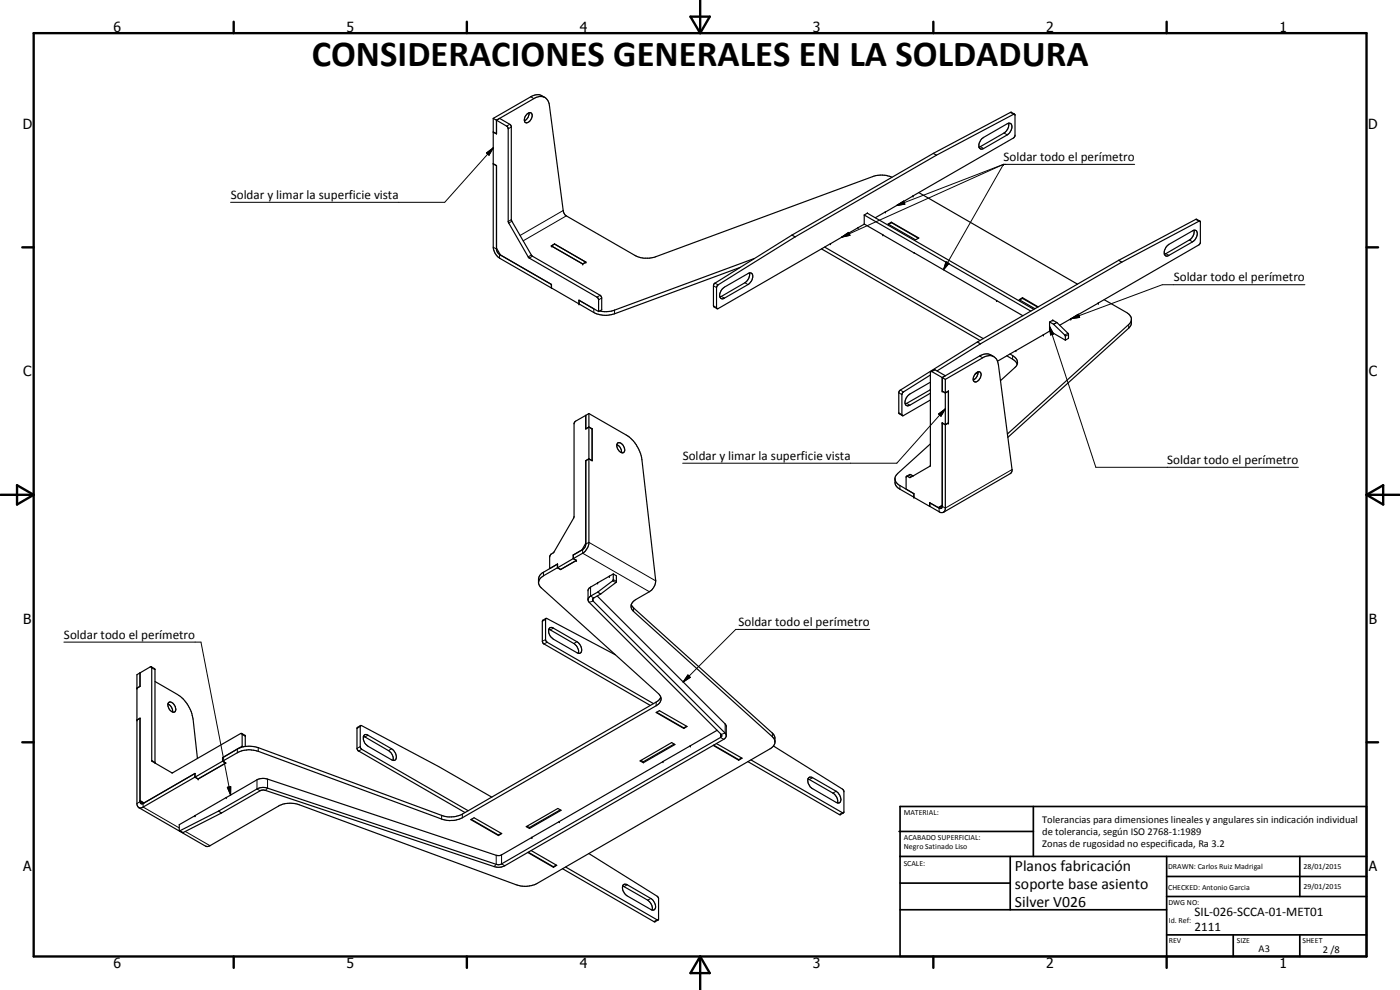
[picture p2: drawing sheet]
<svg xmlns="http://www.w3.org/2000/svg" width="420mm" height="297mm" viewBox="0 0 420 297" stroke-linecap="round" stroke-linejoin="round" font-family="sans-serif">
<g fill="none" stroke="#000" stroke-width=".35">
<path d="M148 35.5v38.7a4.5 4.5 0 0 0 1.9 3.3l15.6 8.9M148 35.5l1 .6M149 36.1l11.2-6.5a2.79 2.79 0 0 1 3-.5 2.79 2.79 0 0 1 1.7 2.5l4.1 31.6 .4 1.1 21.5 12.5a7.9 7.9 0 0 0 5.9 .2l65.1-24a8 8 0 0 1 5.8 .2M149 36.1v4.1l-.9-.6M149 36.1l.9-.6 3.2 1.9 .3 .6v27.9l.2 .5 6.1 10.4 20.5 11.9 .4 .7v3.6l-.9 .5M149 36.1l3.2 1.8 .3 .8 .1 28.1 6.2 10.6 20.6 11.9 .3 .7v3.5M158.2 34.2l.9-.4a1.14 1.14 0 0 1 .3 1.9 1.31 1.31 0 0 1-1.9 .9 2.17 2.17 0 0 1 .7-2.4zM158.8 33.8a2.5 2.5 0 0 1-1.4 2.4M163.5 29.3a3.4 3.4 0 0 0-4.2-.3l-11.3 6.5M302.7 37a3.1 3.1 0 0 1-1.4 2.9l-7.5 4.3M304.5 34.3l-.9-.6h-.4l-23.1 12.3M304.5 34.3l.1 6.4-.3 .6-30.3 17.5"/>
<path d="M304.5 34.3l-23.5 12.3M148.1 49.1l.9 .6v25.2l.3 .7 .6 .8 15.6 8.9v1.1M274 58.8h.1M274 58.8l-11.3 6.5M275.7 57.8l47.7 27.5M280.1 46l-42.4 24.5M280.1 46l.9 .6M281 46.6l-42.4 24.5M294.7 41.6l7.6-4.5a.97 .97 0 0 1 1.2 .1 .97 .97 0 0 1 .2 1.2l-.7 1.5-.7 .6-7.1 4.1a.87 .87 0 0 1-1.4-.5l.1-1.1zM149 74.5l1.2 2M166.4 73.2l9.4 5.5-.9 .5M166.4 73.2l-1 .6 9.5 5.4"/>
<path d="M166.4 73.2h.1M166.4 73.2l-.9 .6 9.4 5.4M175.8 78.7l-.9 .5M226.4 77.6l-42 15.4a8.5 8.5 0 0 1-4.5 .3M237.7 70.5l-23.3 14.5-.3 .8v5.9l.2 .4 .9 .5M237.7 70.5l.9 .6M238.6 71.1l-23.1 14.4-.5 .8v6l.2 .3M246.5 74.7l47.6 27.5M247.5 74.1l47.6 27.5M249.2 73.1l-34 19.5M257.5 68.3l-8.3 4.8M257.5 68.3v.1"/>
<path d="M259.4 64.5v2.8l-1.9 1M259.4 67.2l47.6 27.5M259.4 64.5l50 28.8M260.3 64l50 28.8M260.3 64l-.9 .5M264.9 70.4h.1M265.7 63.6h.1M266.5 67.2l1-.5 8.2 4.7-.9 .6zM266.7 67.3l.8-.5 8.1 4.7M267.5 66.7v.1M274.4 75.9h.1M335.7 78.1l-42.4 24.5"/>
<path d="M335.7 78.1l1 .6M336.7 78.7l23.1-12.3h.4v6.4l-.3 .6-30.3 17.5M336.7 78.7l-42.5 24.5M350.1 73.9l.7-.6 7.1-4a.94 .94 0 0 1 1.2 0 .94 .94 0 0 1 .2 1.2l-.5 1.2-.9 .9-7.3 4.2-.8-.1a2.1 2.1 0 0 1 .3-2.8zM358.3 69.1a2.66 2.66 0 0 1-1.4 2.9l-7.4 4.3M360.1 66.3l-1.3-.5-23.1 12.3M165.5 86.4h.1M165.5 85.3v1.1M165.5 86.4l8.3 4.8M173.8 90.1v1.1M173.8 90.1l5.9 3.4M173.8 90.1l4.4 2.6"/>
<path d="M216.7 86.7l.7-.6 7.1-4a1.01 1.01 0 0 1 1.3 .1 1.01 1.01 0 0 1 0 1.4l-1.1 1.6-7.3 4.3a1.03 1.03 0 0 1-1.3-.3 1.03 1.03 0 0 1 0-1.3zM222.2 80.2l-37.8 13.9a7.8 7.8 0 0 1-6.2-.3l-4.4-2.6M224.9 81.9a2.91 2.91 0 0 1-1.3 2.9l-7.5 4.3M306.9 89.3l-1 .6 4.7 2.7M306.9 89.3l4.7 2.8M306.9 89.3v.2M306.9 89.5l4.5 2.7M306.9 89.5l-.9 .5M315 96.6v2.8M315 96.6l1-.5 1.2 .7 3.3 3.2 .2 1.5-1 .6M315 99.4l-15.6 9M315 99.3l4.7 2.8"/>
<path d="M315 96.6l1.2 .7 3.4 3.3 .1 1.5M329.6 90.9l-11.6 6.7M331.4 89.9l6.7 3.9 1.1 1a2.38 2.38 0 0 1 .3 2.1l-.2 .8-.6 .8-36.2 32.7M339.5 95.9l-.3 .9-.5 .6-36.4 32.8M279.2 112.5l-8.4 5.4-.1 6.5 .1 .3M279.2 116.9l-7.5 4.3M279.2 114.7l-6.2 3.5a2.53 2.53 0 0 0-1 3.5l.4 .1 .6-.2 6.2-3.6M279.3 111.5l1.2-.6 3.2 1.8-.9 .6M279.3 111.5l-.1 28.2-5.9 3.6-1.2-.4M279.3 111.5h.4l3.1 1.8M282.8 113.3v4l.9 .6 .9-.6v9.6M282.8 113.3l.9 .5"/>
<path d="M283.7 113.8l11.2-6.4a2.8 2.8 0 0 1 3-.6 2.8 2.8 0 0 1 1.7 2.5l4.1 32.1-.5 .7-20 11.6M283.7 113.8v39a1.12 1.12 0 0 1-.7 .9 1.12 1.12 0 0 1-1.2-.2l-2.8-1.6M292.7 112.1a.9 .9 0 0 1 .9-.6 .9 .9 0 0 1 .8 .6 2 2 0 0 1-2 2.4 1.64 1.64 0 0 1 .3-2.4zM293.3 102.6l-23.2 14.5-.4 .8v6l1.1 .8M293.3 102.6l.9 .6M293.5 111.8l-.9 .5M293.5 111.6v.2M293.5 111.8a2.55 2.55 0 0 1-1.4 2.2M294.2 103.2l-13 8.1M298.3 107a3.5 3.5 0 0 0-4.3-.2l-11.2 6.5M302.2 106.8l2 1.2 1.1 1.3M303.1 106.2l.8 .5a2.1 2.1 0 0 1 .7 3.6l-4.3 3.9"/>
<path d="M304.8 105.2h.1M175.8 138.2v25.3l-.3 .7-.5 .6-2.9 1.7v1.1M175.8 124.6v4.1M175.8 128.7h.1M175.8 128.7l.9-.6 1 .6M175.8 138.2l.9-.5 1 .5M175.8 138.2h.1M175.8 124.6l-3 1.8-.5 .6v28l-6 10.6-1.3 1.2v3.8l2.3-1.4M176.7 124.1v38.9a4.4 4.4 0 0 1-1.8 3l-2.8 1.6M176.7 124.1l11.3 6.5a10.9 10.9 0 0 1 4.6 7.3l4.2 36.4a4.3 4.3 0 0 1-1.9 3.2l-4.1 2.4a2.1 2.1 0 0 0-.7 3.6l41.7 37.6 .6 .8 .2 .6M176.7 124.1l-.9 .5M177.7 138.2h.1"/>
<path d="M177.7 128.7v9.5M177.7 128.7h.1M185.1 133.4a2.44 2.44 0 0 1 1.4 2.4M185.3 133a1.5 1.5 0 0 1 2 1.2 .97 .97 0 0 1 .2 1 .97 .97 0 0 1-.9 .6 2.27 2.27 0 0 1-1.3-2.8zM279.2 120l-8.4 4.7M279.2 133.2l-10.3 9.4a2.38 2.38 0 0 0-.3 2.1 2.47 2.47 0 0 0 1.5 2.1l4.2 2.4M283.7 127.4l-.9-.5v25.2l-.3 .4-.5 .1-3-1.7M284.6 126.9l-.9 .6-.9-.6M268.6 143.8l.3 .9 .8 .8 4.6 2.6v1.1l4.7 2.7M272.1 142.9l-.2 3.9M274.2 142.7l-1.2-.3-.9 .5M279 151.9v-1.1l2.6 1.5"/>
<path d="M279 151.9h.1M281.6 152.3l1.2-.7zM167.3 170.3l.9 .6M167.3 169.2v.1M167.3 169.2v1.1M167.3 169.2l-4.5 2.7-.8 .7-.3 .8-.1 1.6 .6 1.1 35.4 32.1a2.08 2.08 0 0 1-.7 3.6l-58.1 33.6a8.3 8.3 0 0 1-6.3 .3l-55.5-20.4a8.1 8.1 0 0 0-5.8 .5l-4.4 2.6M167.3 170.3l-4.8 2.9-.5 .6-.4 .9M168.2 170.9h.1M172 167.6l-4.7 2.7M172 166.5h.1M172.1 167.6l.9 .5M173 168.1l-4.8 2.8"/>
<path d="M173 168.1l-4.7 2.8-1-.6M175.8 163l-1.1 2-2.7 1.5M179.2 178.8l38.4 38.4 .4 .6v3l-.5 .9-66 38.1-1 .3-2.2-.1-69.1-23-1 .2-11.7 6.7M179.3 174.9v.1M179.4 174.9l-2.2 1.2-.6 .7-.1 3.3 .3 .6 39.8 39.8-.2 .6-66 38.2-.8 .2-70-23.2h-1.5l-1 .4-11.5 6.7M179.4 177.7l-2.4 1.3-.5 .9M179.4 177.7l.9 .5M180.3 178.2l-2.3 1.3-.1 .7 39.7 39.8 .4 .6M184.1 172.2l-4.8 2.7M184.1 172.2l.9 .6-.1 1.8-4.6 3.6M184.1 172.2l-.1 1.9-4.6 3.6M163.9 185.5l-1 .6-.1 .3v6l.3 .8 32.1 18.5"/>
<path d="M163.9 185.5l-.2 6.5 .5 .7 31.9 18.4M163.9 185.5l20.8 11M164.7 188.8l7.5 4.3a2.84 2.84 0 0 1 1.4 2.9M164.9 188.5l.5-.2h.5l7.2 4.2a2.49 2.49 0 0 1 1.1 3.4l-.4 .1-.7-.2-7-4a2.73 2.73 0 0 1-1.2-3.3zM189.5 181.4l.6 1 42 37.8a2.96 2.96 0 0 1 .5 2.6l-.5 1.1-1 .8-69.9 40.4a7.9 7.9 0 0 1-6.3 .4l-65.1-24a7.9 7.9 0 0 0-6.2 .4l-21.3 12.1-.6-.1-20.1-11.6M41.1 216.1l.9-.6v25a.59 .59 0 0 0 .3 .6 .59 .59 0 0 0 .7 0l15.5-9M42 201.9l-.9 .5v38.9a1.1 1.1 0 0 0 .7 1.1 1.1 1.1 0 0 0 1.2-.3l15.5-8.9M42 201.9v4.1l-.9 .5 .9-.6M45.4 200.1l.2 28.3 6.2 3.5 20.4-11.8h.3M45.4 200.1l1 .5 .1 .3 .1 28.1M45.4 200.1l-3.4 1.8M46.5 204.5l6.7 3.9a10.6 10.6 0 0 1 4.7 7.3l1.4 11.9"/>
<path d="M50.4 211.2l1.2 1.1 .2 1.3M50.4 211a1.07 1.07 0 0 1 1.9 .5 1.32 1.32 0 0 1-.2 2.2 2.34 2.34 0 0 1-1.7-2.7zM108.2 217.7l-.9 .5-.2 .4v5.9l.4 .8 32.1 18.5M108.2 217.7l-.1 6.5 .5 .6 31.9 18.4M108.2 217.7l23.4 12.3 16 9.2M196.9 213.8l1-.6 8.3 4.8-1 .6zM197.1 213.7l8.1 4.7M198.3 209.2l-.5 .8-.9 .7-58.1 33.6a7.8 7.8 0 0 1-6.3 .3l-55-20.3-2.5-.4-2 .2M205.2 218.4v.2M206 217.9l-.8 .5M215.2 219.1l-55.6 32.1M58.5 232.1h.1"/>
<path d="M58.5 232.1v1.1M66.8 227.3v1.1M66.8 228.4l.9 .5M66.8 228.4l-8.3 4.8M66.8 228.4l1 .5M67.8 228.9l-8.3 4.8-1-.5M67.9 239.3h.1M72.5 220.1l1.1 .7v3.2M72.5 220.1l.2 3.8M72.7 223.9l-5.9 3.4M72.7 223.9l.3 .2M73 224.1l-1.8 .6"/>
<path d="M109.1 220.9l7.5 4.3a2.84 2.84 0 0 1 1.3 2.9M109.3 220.6l.2-.2 .7 .1 7.3 4.2a2.37 2.37 0 0 1 1.1 3.3l-.4 .2-.7-.2-7.1-4.1a2.73 2.73 0 0 1-1.1-3.3zM192.1 228.3l9.5-5.5 1 .6-9.5 5.5zM192.4 228.1l.7 .5M193.1 228.6v.3M202.3 223.3l-9.2 5.3M214 223.6l7.7 4.5M214.2 223.6l7.5 4.3M215 223.1l7.7 4.4-1 .6M221.7 227.9v.2M222.5 227.5l-.8 .4M224.4 228.5l27.5 15.9 .2 .1 1-.6"/>
<path d="M225.4 228l27.7 15.9M232.1 223.8l20.7 13 .5 .6-.2 6.5M242.5 233.7l7.5 4.3a3.1 3.1 0 0 1 1.4 2.9M242.6 233.4l.4-.2h.6l7.6 4.4a2.46 2.46 0 0 1 .8 3.2l-1.1-.1-7-4.1a2.86 2.86 0 0 1-1.4-2.8zM42 240.2l1.2 .7zM53.9 249.3l-.1-1.9 23.3-13.4a4.2 4.2 0 0 1 3.2-.2l68.6 22.8 1 .1 .6-.2 9.1-5.3M65.6 243.4l-11.7 5.9M65.6 243.4l.9 .5M66.5 243.9l-11.6 5.9-1-.5M141.3 245.9l1-.5 8.3 4.7-1 .6zM141.4 245.8l8.2 4.7 .8-.4M149.6 250.5v.2"/>
<path d="M157.9 248l9.5-5.4 1 .5-9.5 5.5zM158.2 247.9l.7 .4M158.4 255.8l7.7 4.4M158.5 255.7l7.6 4.4 .8-.5M158.9 248.3v.3M159.4 255.2l7.7 4.4-1 .6M168.1 243l-9.2 5.3M176.7 256.1l20.5 12.8 .4 .7-.1 6.4M166.1 260.1v.1M168.8 260.6l27.4 15.9 .3 .1 1-.6M169.7 260.1l27.8 15.9M186.8 265.9l7.6 4.2a3 3 0 0 1 1.3 2.9"/>
<path d="M187 265.5l.4-.2h.6l7.3 4.3a2.47 2.47 0 0 1 1.1 3.4h-.9l-7.3-4.2a2.76 2.76 0 0 1-1.2-3.3z"/>
</g>
<g fill="#000">
<circle cx="274" cy="58.8" r=".18"/>
<circle cx="165.5" cy="73.8" r=".18"/>
<circle cx="174.9" cy="79.2" r=".18"/>
<circle cx="175.8" cy="78.7" r=".18"/>
<circle cx="249.2" cy="73.1" r=".18"/>
<circle cx="257.5" cy="68.3" r=".18"/>
<circle cx="265" cy="70.4" r=".18"/>
<circle cx="265.7" cy="63.6" r=".18"/>
<circle cx="173.8" cy="91.2" r=".18"/>
<circle cx="299.1" cy="90.2" r=".18"/>
<circle cx="316" cy="96.1" r=".18"/>
<circle cx="321.3" cy="95.7" r=".18"/>
<circle cx="329.6" cy="90.9" r=".18"/>
<circle cx="282.8" cy="117.3" r=".18"/>
<circle cx="284.6" cy="117.3" r=".18"/>
<circle cx="304.9" cy="105.2" r=".18"/>
<circle cx="313.1" cy="100.5" r=".18"/>
<circle cx="282.8" cy="126.9" r=".18"/>
<circle cx="284.6" cy="126.9" r=".18"/>
<circle cx="274.3" cy="149.2" r=".18"/>
<circle cx="173" cy="168.1" r=".18"/>
<circle cx="179.4" cy="174.9" r=".18"/>
<circle cx="182.9" cy="172.9" r=".18"/>
<circle cx="41.1" cy="216" r=".18"/>
<circle cx="41.1" cy="206.5" r=".18"/>
<circle cx="59.5" cy="233.7" r=".18"/>
<circle cx="67.9" cy="239.3" r=".18"/>
<circle cx="199" cy="228.5" r=".18"/>
<circle cx="207.2" cy="223.8" r=".18"/>
<circle cx="58.5" cy="244.7" r=".18"/>
<circle cx="159.6" cy="251.2" r=".18"/>
<circle cx="167.8" cy="246.5" r=".18"/>
</g>
<g fill="none" stroke="#000" stroke-width=".3">
<path d="M153 37.3l-1 .5M153.4 38.1l-.9 .6M159.3 29l.9 .6M301.3 39.9l1 .6M303.2 33.7l1 .6M146 45.9l2-1.5-1.2 2.2zM148 44.4l-14.5 16.3h-64.3M294.2 44l1 .6M301.1 49.3h.1M301.1 49.3l-32 12.4M301.1 49.3h39.4M301.1 49.3l-48.5 21.9"/>
<path d="M301.1 49.3l-17.9 31.6M148 74.2l1.1 .5M150.1 76.3l-.2 1.2M153.4 65.9l-.9 .6M153.6 66.4l-.9 .5M159.5 76.5l-1 .6M159.8 76.9l-1 .5M169 63.2l-12.9 7.5M170 64.8l-13 7.5M252.6 71.2l2.1-1.5 .4 .9zM269.1 61.7l2.1-1.4 .4 1zM283.9 78.5l.9 .5-1.6 1.9z"/>
<path d="M349.9 76.1l.9 .5M356.9 72l1 .6M358.8 65.8l1 .6M178.2 92.7v1.1M180.1 88.6l-1 .6M180.6 89.4l-.9 .6M184.4 93v1.1M214.1 91.7l.9 .6M214.1 85.8l.9 .5M214.6 85l.9 .5M216.5 88.9l.9 .6M223.6 84.8l.9 .6"/>
<path d="M315 98l1.2 2.2-.9 .3zM315 98l13.9 42.2h60.8M317.1 96.7l-.9 .6M317.2 96.8l-1 .5M320.5 100l-.9 .5M321.5 95.6l2.1-1.3 .4 .9zM338.7 97.4v1.1M391.6 85.4h-42.8l-27.3 10.2M269.7 117.9l1 .5M270.2 117.1l.9 .5M279.2 117h.1M280.6 111l-.9 .5"/>
<path d="M294 106.8l.9 .6M303.9 106.7v1.1M320.7 100.4l-1 .5M269.7 123.9l1 .5M272.1 121l.9 .6M281.7 124.2l2-1.5-1.3 2.2zM283.7 122.7l-14.6 16.3h-64.2M270.1 145.7v1.1M273.3 142.4l-.9 .6M273.8 142.7l-.9 .6M303.7 140.9l-20 11.5-.9-.5-1 .5v1.1M163.1 171.7v1.1"/>
<path d="M174.9 164.9v1.1l20 11.5M175.8 163.2l.9-.5 20.1 11.6M177.2 176.1v2.8l1 .5M178 179.6v.7l-1.2 .4M183.8 174.3l1 .5M184.1 173.9l.9 .5M19.2 192.7h41.1l8.9 45.8M163.7 191.9l-.9 .5M163.7 185.8l-.9 .6M164.2 192.7l-.9 .5M166.1 188.5l-1 .5M173.1 192.5l-.9 .6"/>
<path d="M190.1 182.4v1.1M261 188.8h-40.2l-15.8 15.8M45.5 200.4l1 .5M108.1 218l-1 .6M196.9 210.7v1.1M206.4 202.5l.8 .7-2.2 1.4zM217.6 217.2v2.8l-1.2 .3M231.8 220v1.1M45.5 228.2l1 .5M68.2 236.2l1-.2v2.5zM71.2 224.7v1.1M72.7 220.4l.9 .5"/>
<path d="M77.1 234v2.7l1 .6M77.5 224.3v1.1M80.3 233.8v2.7l-.6 .7M108.1 224l-1 .5M108.6 224.8l-1 .5M110.4 220.6l-.9 .5M117.5 224.7l-.9 .5M216.2 220.1v1.2l1 .5M243.9 233.3l-1 .6M250.9 237.4l-.9 .6M41.1 241.1l.9-.6 1 .6v1l10.8 6.3M54 249.3l.9 .5"/>
<path d="M55.6 249.5l7.4 4.2M132.5 244.6v1.1M138.8 244.3v1.1M148.9 256.6v2.7l-.6 .7M150.5 256.5v2.7l1 .6M252.8 243.8l-.9 .6M188.2 265.5l-.9 .5M195.3 269.6l-.9 .5M197.2 276l-1 .5"/>
</g>
<g fill="none" stroke="#000" stroke-width=".71">
<path d="M10.1 9.9h400v277.1h-400zM70.1 6.5v3.4M140.1 6.5v3.4M207.2 5h5.8l-2.9 4.9zM210.1 0v9.9M280.1 6.5v3.4M350.1 6.5v3.4M6.7 74.2h3.4M410.1 74.2h3.5M.1 148.5h10M5.1 145.6l5 2.9-5 2.9zM410.1 148.5h10"/>
<path d="M410.1 148.5l5-2.9v5.8zM6.7 222.7h3.4M410.1 222.7h3.5M70.1 287v3.4M140.1 287v3.4M210.1 287v10M210.1 287l2.9 5h-5.8zM280.1 287v3.4M350.1 287v3.4"/>
</g>
<g fill="none" stroke="#000" stroke-width=".51">
<path d="M269.8 249.5h40.3M270.1 242h140v45h-140zM270.1 257h140M303.2 257v16M310.1 242v15M350.1 257v30M390.1 257v12M270.1 265h33.1M270.1 273h80M350.1 269h60M350.1 263h60M350.1 280.5h60"/>
<path d="M370.1 280.5v6.5M390.1 280.5v6.5"/>
</g>
<path d="M146 45.9l2-1.5-1.2 2.2zM252.6 71.2l2.1-1.5 .4 .9zM269.1 61.7l2.1-1.4 .4 1zM283.9 78.5l.9 .5-1.6 1.9zM321.5 95.6l2.1-1.3 .4 .9zM315 98l1.2 2.2-.9 .3zM281.7 124.2l2-1.5-1.3 2.2zM206.4 202.5l.8 .7-2.2 1.4zM68.2 236.2l1-.2v2.5z" fill="#000"/>
<text font-size="11" x="93.5" y="19.9">CONSIDERACIONES GENERALES EN LA SOLDADURA</text>
<g font-size="4.7">
<text x="304.6" y="261.2">Planos fabricación</text>
<text x="304.6" y="266.6">soporte base asiento</text>
<text x="304.6" y="272">Silver V026</text>
</g>
<g font-size="4.2">
<text x="34" y="9.6">6</text>
<text x="104" y="9.6">5</text>
<text x="174" y="9.6">4</text>
<text x="244" y="9.6">3</text>
<text x="314" y="9.6">2</text>
<text x="384" y="9.6">1</text>
<text x="6.8" y="38.7">D</text>
<text x="410.6" y="38.7">D</text>
<text x="7" y="112.9">C</text>
<text x="410.8" y="112.9">C</text>
<text x="7" y="187.1">B</text>
<text x="410.8" y="187.1">B</text>
<text x="7" y="261.4">A</text>
<text x="410.8" y="261.4">A</text>
<text x="34" y="290.4">6</text>
<text x="104" y="290.4">5</text>
<text x="174" y="290.4">4</text>
<text x="244" y="290.4">3</text>
<text x="314" y="290.4">2</text>
<text x="384" y="290.4">1</text>
</g>
<g font-size="3.9">
<text x="301.1" y="48.3">Soldar todo el perímetro</text>
<text x="69.2" y="59.6">Soldar y limar la superficie vista</text>
<text x="352.2" y="84.4">Soldar todo el perímetro</text>
<text x="204.9" y="138">Soldar y limar la superficie vista</text>
<text x="350.3" y="139.1">Soldar todo el perímetro</text>
<text x="19.2" y="191.6">Soldar todo el perímetro</text>
<text x="221.6" y="187.8">Soldar todo el perímetro</text>
<text x="358.5" y="275">SIL-026-SCCA-01-MET01</text>
<text x="358.5" y="279.4">2111</text>
</g>
<g font-size="3.1">
<text x="312.7" y="246.8">Tolerancias para dimensiones lineales y angulares sin indicación individual</text>
<text x="312.7" y="250.4">de tolerancia, según ISO 2768-1:1989</text>
<text x="312.7" y="254">Zonas de rugosidad no especificada, Ra 3.2</text>
<text x="377.7" y="285.6">A3</text>
<text x="397" y="285.9">2 /8</text>
</g>
<g font-size="2.4">
<text x="271.2" y="244.4">MATERIAL:</text>
<text x="271.3" y="252">ACABADO SUPERFICIAL:</text>
<text x="271.3" y="254.6">Negro Satinado Liso</text>
<text x="271.2" y="259.7">SCALE:</text>
<text x="350.6" y="260.8">DRAWN: Carlos Ruiz Madrigal</text>
<text x="391.2" y="260.6">28/01/2015</text>
<text x="350.6" y="267">CHECKED: Antonio Garcia</text>
<text x="391.2" y="266.7">29/01/2015</text>
<text x="350.6" y="271.4">DWG NO:</text>
<text x="350.8" y="276.9">Id. Ref:</text>
<text x="350.8" y="282.8">REV</text>
<text x="371.2" y="282.9">SIZE</text>
<text x="390.9" y="282.9">SHEET</text>
</g>
</svg>
